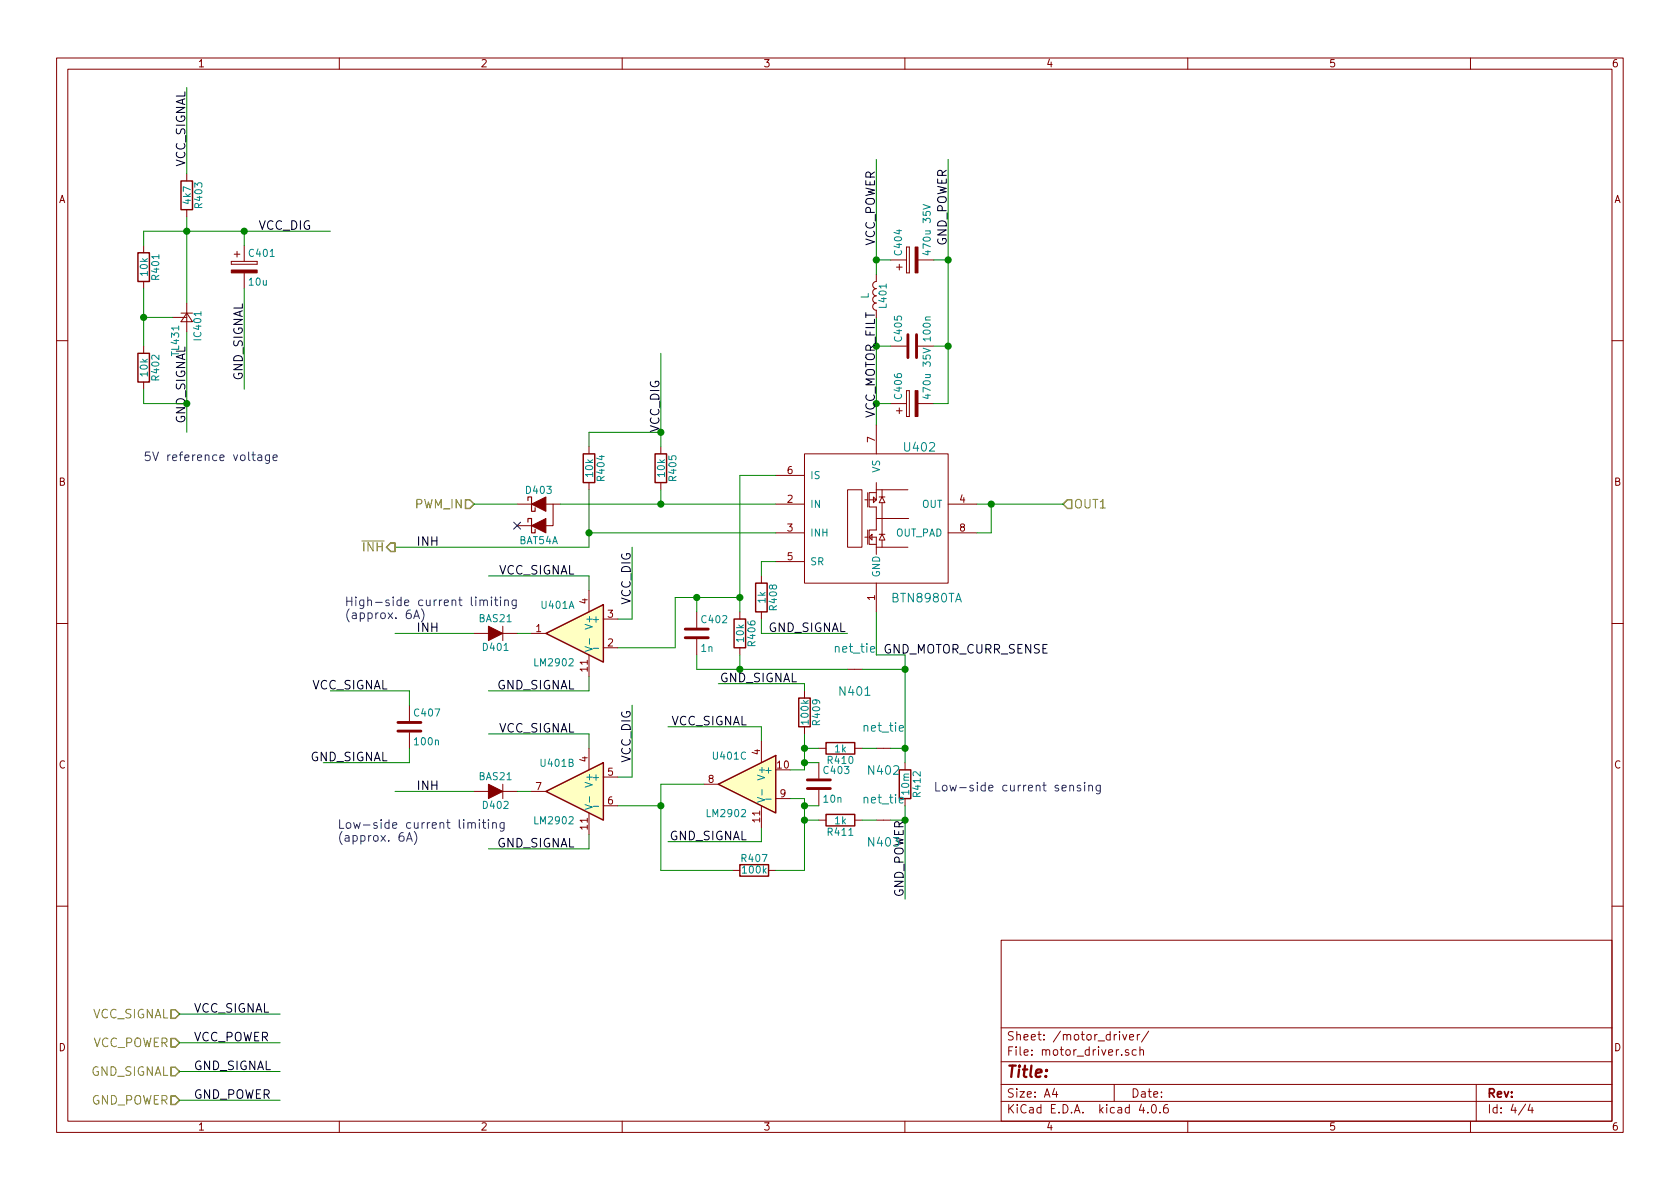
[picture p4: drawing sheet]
<svg xmlns="http://www.w3.org/2000/svg" width="297mm" height="210mm" viewBox="0 0 297 210" stroke-linecap="round" stroke-linejoin="round" font-family="sans-serif">
<g fill="none" stroke="#840000" stroke-width=".18">
<path d="M10 10.3h277v189.9h-277zM12 12.2h273v186.1h-273zM60 10.3v1.9M110 10.3v1.9M160 10.3v1.9M210 10.3v1.9M260 10.3v1.9M33 30.7v1.3M33 37.1v1.2M25.4 43.4v1.3M25.4 49.8v1.2M30.5 56.1h2.5"/>
<path d="M32 55.4h2M33 55.4l1 1.5h-2zM33 53.6v5.1M40.9 46.2v.5zM40.9 46.7h4.6zM40.9 46.2h4.6zM41.4 45h1M41.9 44.4v1.1M43.2 43.4v2.8M43.2 48.3v2.7M45.5 46.2v.5zM154.9 48.5v1.3a.63 .63 0 0 0-.6 .6 .63 .63 0 0 0 .6 .6 .63 .63 0 0 0-.6 .7 .63 .63 0 0 0 .6 .6 .63 .63 0 0 0-.6 .7 .63 .63 0 0 0 .6 .6 .63 .63 0 0 0-.6 .6 .63 .63 0 0 0 .6 .7"/>
<path d="M157.5 46h2.8M158.5 47.2h1M159 46.7v1M160.3 48.3h.5zM160.3 43.7v4.6zM160.3 43.7h.5zM160.8 43.7v4.6zM162.3 46h2.8M10 60.2h2M25.4 61.2v1.3M25.4 67.6v1.2M104.1 79v1.3"/>
<path d="M116.8 79v1.3M154.9 75.2v5.1M157.5 71.4h2.8M157.5 61.2h2.8M158.5 72.6h1M159 72.1v1M160.3 73.7h.5zM160.3 69.1v4.6zM160.3 69.1h.5zM160.8 69.1v4.6zM162.3 71.4h2.8M162.3 61.2h2.8"/>
<path d="M285 60.2h2M91.4 89.1h2.6M91.4 93h2.6M96.5 89.1h2.6M97.8 89.1v3.9h-1.3M104.1 85.3v1.3M116.8 85.3v1.3M137.2 89.1h5M137.2 94.2h5M137.2 99.3h5M137.2 84.1h5M142.2 80.3h25.4v22.8h-25.4z"/>
<path d="M149.9 86.6h2.5v10.2h-2.5zM152.9 95h.5M152.9 88.4h.5M153.4 87.1v2.6M153.4 93.7v2.6M153.7 95h1.2v3M153.7 88.4h1.2M154.2 94.5v1l-.5-.5zM154.4 87.9l.5 .5-.5 .5zM154.9 91.7h5.1zM154.9 87.1h-1.2v2.6h1.2v4h-1.2v2.6h1.2M154.9 85.3v3.1"/>
<path d="M154.9 96.8h5.6M154.9 86.6h5.6M155.4 94.5h1.1M155.4 87.9h1.1M156 94.5l.5 1h-1.1zM156 87.9l.5 1h-1.1zM156 86.6v1.3M156 88.9v5.6M156 95.5v1.3M160 91.7h.7zM167.6 89.1h5.1M167.6 94.2h5.1"/>
<path d="M10 110.3h2M83.8 112h2.6M88.9 110.7v2.6M88.9 112h2.5M94 112h2.5M104.1 104.4v3.8M104.1 115.8v3.8M106.7 114.5h2.5M106.7 109.5h2.5M123.2 108.2v2.8M123.2 113v2.8M130.8 108.2v1.3"/>
<path d="M130.8 114.5v1.3M134.6 101.8v1.3M134.6 108.2v1.3M149.9 118.4h2.5M154.9 103.1v5.1M285 110.3h2M72.4 124.7v2.8M72.4 129.5v2.8M83.8 139.9h2.6M88.9 138.7v2.5M88.9 139.9h2.5M94 139.9h2.5"/>
<path d="M104.1 132.3v3.8M106.7 137.4h2.5M124.5 138.7h2.5M134.6 131.1v3.8M142.2 122.2v1.2M142.2 128.5v1.3M144.8 132.3h1.2M144.8 134.9v2.8M144.8 139.7v2.8M151.1 132.3h1.3M154.9 132.3h2.6M160 134.9v1.2"/>
<path d="M104.1 143.8v3.8M106.7 142.5h2.5M129.5 153.9h1.3M134.6 142.5v3.8M135.9 153.9h1.3M137.2 141.2h2.5M144.8 145h1.2M151.1 145h1.3M154.9 145h2.6M160 141.2v1.3M10 160.2h2M177 166.3h108v32h-108z"/>
<path d="M285 160.2h2M60 198.3v1.9M110 198.3v1.9M160 198.3v1.9M177 194.8h108M177 191.8h108M177 187.8h108M177 181.8h108M186.4 192.5l-.3 1h.9M186.8 193v1M197 191.8v3M198.5 182.9l.4 1 .3-1"/>
<path d="M199.5 185.7a.37 .37 0 0 0-.5 .1v.2l.5 .2 .1 .1-.2 .3-.4-.1M199.7 183.4l.7-.1v-.3l-.5-.1-.2 .2 .1 .7h.6M200.9 185.7l-.4-.1-.3 .3 .1 .6 .2 .1 .4-.1M201.1 182.9v1M201.5 182.9l-.4 .3M201.5 185.7l.3-.1 .3 .1 .1 .9M201.5 185.1v1.5M201.8 195.2l-.4 1.1h1M202.9 196.7v.1M203.1 182.3l-1.3 2M203.8 195.4l.1-.1a.81 .81 0 0 1 .6 .6 .81 .81 0 0 1-.3 .8l-.1 .1a.8 .8 0 0 1-.6-.6 .8 .8 0 0 1 .3-.8zM205.1 196.7v.1"/>
<path d="M206.4 195.3a.59 .59 0 0 0-.7 .7l.1 .7 .2 .1 .5-.1 .1-.5-.2-.2-.4-.1-.3 .3M210 198.3v1.9M260 198.3v1.9M261 191.8v6.5M269.7 195.2l-1.2 2M270.5 195.2l-.3 1.1h.9M270.9 195.8v1"/>
</g>
<g fill="none" stroke="#840000" stroke-width=".25">
<path d="M32 32h2v5.1h-2zM24.4 44.7h2v5.1h-2zM24.4 62.5h2v5.1h-2zM103.1 80.3h2.1v5h-2.1zM115.8 80.3h2.1v5h-2.1zM96.5 112l10.2-5.1v10.2zM129.8 109.5h2v5h-2zM133.6 103.1h2v5.1h-2zM96.5 139.9l10.2-5v10.1zM127 138.7l10.2-5.1v10.2zM141.2 123.4h2.1v5.1h-2.1zM146 131.3h5.1v2h-5.1z"/>
<path d="M159 136.1h2v5.1h-2zM130.8 152.9h5.1v2h-5.1zM146 144h5.1v2h-5.1z"/>
</g>
<g fill="#840000" stroke="#840000" stroke-width=".18">
<path d="M94 93l2.5-1.3v2.5z"/>
<path d="M94 89.1l2.5-1.2v2.5z"/>
<path d="M40.9 47.7h4.6v.6h-4.6z"/>
<path d="M161.8 69.1h.5v4.6h-.5z"/>
<path d="M161.8 43.7h.5v4.6h-.5z"/>
<path d="M86.4 110.7l2.5 1.3-2.5 1.3z"/>
<path d="M86.4 138.7l2.5 1.2-2.5 1.3z"/>
</g>
<path d="M93.3 92.3v-.6h.7v2.5h.6v-.6M93.3 88.5v-.6h.7v2.5h.6v-.6" fill="none" stroke="#840000" stroke-width=".2"/>
<g fill="none" stroke="#008400" stroke-width=".18">
<path d="M33 15.5v15.2M33 38.3v15.3M154.9 28.2v20.3M167.6 28.2v43.2h-2.5M25.4 51v10.2M25.4 56.1h5.1M33 58.7v17.7M43.2 40.9v2.5M43.2 51v17.8M58.4 40.9h-33v2.5M154.9 56.1v19.1M154.9 46h2.6"/>
<path d="M165.1 46h2.5M25.4 68.8v2.6h7.6M116.8 62.5v16.5M116.8 76.4h-12.7v2.6M154.9 61.2h2.6M154.9 71.4h2.6M165.1 61.2h2.5M83.8 89.1h7.6M99.1 89.1h38.1M104.1 94.2h33.1M104.1 86.6v10.2h-34.3M111.8 96.8v12.7h-2.6"/>
<path d="M116.8 86.6v2.5M137.2 84.1h-6.4v24.1M137.2 99.3h-2.6v2.5M172.7 89.1h15.3M175.3 89.1v5.1h-2.6M69.8 112h14M86.4 101.8h17.7v2.6M91.4 112h2.6M104.1 119.6v2.6h-17.7M123.2 105.7v2.5M123.2 115.8v2.6h26.7M130.8 115.8v2.6"/>
<path d="M130.8 105.7h-11.4v8.8h-10.2M134.6 109.5v2.5h15.3M152.4 118.4h7.6M154.9 108.2v7.6h5.1v19.1M58.4 122.2h14v2.5M69.8 139.9h14M72.4 132.3v2.6h-15.3M86.4 129.8h17.7v2.5M91.4 139.9h2.6M111.8 124.7v12.7h-2.6M118.1 128.5h16.5v2.6M124.5 138.7h-7.7v15.2h12.7"/>
<path d="M127 120.9h15.2v1.3M142.2 132.3h2.6M142.2 129.8v6.3h-2.5M142.2 134.9h2.6M152.4 132.3h2.5M157.5 132.3h2.5M104.1 147.6v2.5h-17.7M109.2 142.5h7.6M134.6 146.3v2.5h-16.5M139.7 141.2h2.5v12.7h-5M142.2 145h2.6M142.2 142.5h2.6"/>
<path d="M152.4 145h2.5M160 142.5v16.5M31.7 179.3h17.8M31.7 189.5h17.8M31.7 194.6h17.8M31.7 184.4h17.8"/>
</g>
<g fill="#008400" stroke="#008400" stroke-width=".25">
<circle cx="116.8" cy="89.1" r=".51"/>
<circle cx="33" cy="40.9" r=".51"/>
<circle cx="43.2" cy="40.9" r=".51"/>
<circle cx="167.6" cy="61.2" r=".51"/>
<circle cx="154.9" cy="46" r=".51"/>
<circle cx="167.6" cy="46" r=".51"/>
<circle cx="130.8" cy="105.7" r=".51"/>
<circle cx="25.4" cy="56.1" r=".51"/>
<circle cx="160" cy="118.4" r=".51"/>
<circle cx="130.8" cy="118.4" r=".51"/>
<circle cx="123.2" cy="105.7" r=".51"/>
<circle cx="104.1" cy="94.2" r=".51"/>
<circle cx="160" cy="132.3" r=".51"/>
<circle cx="142.2" cy="142.5" r=".51"/>
<circle cx="142.2" cy="134.9" r=".51"/>
<circle cx="142.2" cy="145" r=".51"/>
<circle cx="116.8" cy="142.5" r=".51"/>
<circle cx="142.2" cy="132.3" r=".51"/>
<circle cx="175.3" cy="89.1" r=".51"/>
</g>
<path d="M69.1 96h.7v1.5h-.7l-.8-.7zM82.3 88.4h.8l.7 .7-.7 .8h-.8zM188.7 88.4h.8v1.5h-.8l-.7-.8zM30.2 178.6h.8l.7 .7-.7 .8h-.8zM30.2 183.6h.8l.7 .8-.7 .8h-.8zM30.2 188.7h.8l.7 .8-.7 .7h-.8zM30.2 193.8h.8l.7 .8-.7 .7h-.8z" fill="none" stroke="#848400" stroke-width=".25"/>
<path d="M90.8 92.3l1.2 1.3M92 92.3l-1.2 1.3" fill="none" stroke="#000084" stroke-width=".18"/>
<path d="M163.2 36.2l1.3 .4-1.3 .4M163.2 61.6l1.3 .4-1.3 .4M103.5 114.3l1.2 .5-1.2 .4M104.2 112.9v1M104.9 114.6h1M134.7 139.6v1M103.5 142.3l1.2 .4-1.2 .4M104.2 140.9v1M104.9 142.6h1M133.9 141l1.3 .4-1.3 .5M135.4 141.3h.9" fill="none" stroke="#008484" stroke-width=".18"/>
<path d="M160.5 59.2v4M162.1 59.2v4M121.2 112.8h4M121.2 111.2h4M70.4 129.3h4M70.4 127.8h4M142.7 139.4h4.1M142.7 137.9h4.1" fill="none" stroke="#840000" stroke-width=".51"/>
<g fill="#ffffc2" stroke="#ffffc2" stroke-width=".18">
<path d="M96.5 112l10.2-5.1v10.2z"/>
<path d="M96.5 139.9l10.2-5v10.1z"/>
<path d="M127 138.7l10.2-5.1v10.2z"/>
</g>
<path d="M64 95.7h3.9" fill="none" stroke="#848400" stroke-width=".18"/>
<g fill="none" stroke="#0000c2" stroke-width=".18">
<path d="M45.6 80.5h.6l.1 1M46.3 80.8l-.5 .1a.3 .3 0 0 0-.3 .3 .3 .3 0 0 0 .3 .3l.5-.1M47.7 80.4v1.3l-.3 .3-.4-.1M47.7 80.5a.48 .48 0 0 0-.7 .1v.7a.48 .48 0 0 0 .7 .1M48.3 80.9l.7-.1-.1-.3-.4-.1-.2 .3 .1 .7h.5M73.2 109.4l.5-1.5 .5 1.5M73.3 109h.7M74.5 107.7a1.75 1.75 0 0 1 0 2.3M84.9 106.2a.36 .36 0 0 1 .6 .1v.8M85.5 106.3a.35 .35 0 0 1 .4-.2 .35 .35 0 0 1 .3 .2v.8M86.9 105.6v.1M86.9 106.1v1"/>
<path d="M87.4 106.1h.6M87.6 105.6v1.3l.4 .2M88.5 105.6v.1M88.5 106.1v1M89.2 106.2h.1a.36 .36 0 0 1 .6 .1v.8M89.2 106.1v1M91.3 106.1v1.2l-.3 .3-.4-.1M91.3 106.2a.48 .48 0 0 0-.7 0v.8a.48 .48 0 0 0 .7 0M189.2 139v-.1a.36 .36 0 0 1 .6 .2v.8M191 138.9h-.3l-.3 .2 .1 .2 .5 .1v.4h-.6M191.8 138.3v.2M191.8 138.9v1"/>
<path d="M192.5 139l.1-.1a.36 .36 0 0 1 .6 .2v.8M192.5 138.9v1M194.5 138.9v1.2l-.2 .3-.4-.1M194.5 138.9a.48 .48 0 0 0-.6 .1v.7a.48 .48 0 0 0 .6 .1M71.9 148.8l.5-1.6 .5 1.6M72 148.3h.7M73.3 147a1.75 1.75 0 0 1 0 2.3M82.7 145.6l.1-.1a.36 .36 0 0 1 .6 .2v.8M83.4 145.7a.35 .35 0 0 1 .3-.3 .35 .35 0 0 1 .3 .3v.8M84.8 145v.1M84.8 145.5v1M85.3 145.5h.6"/>
<path d="M85.5 145v1.3l.4 .2M86.4 145v.1M86.4 145.5v1M87.1 145.6l.1-.1a.36 .36 0 0 1 .6 .2v.8M87.1 145.5v1M89.1 145.5v1.2l-.3 .3-.3-.1M89.1 145.5a.48 .48 0 0 0-.6 .1v.7a.48 .48 0 0 0 .6 .1"/>
</g>
<text font-size="2.8" fill="#840000" x="178" y="190.5">Title:</text>
<g font-size="2.1">
<text x="32.8" y="29.5" transform="rotate(-90 32.8 29.5)">VCC_SIGNAL</text>
<text x="45.7" y="40.6">VCC_DIG</text>
<text x="154.7" y="43.4" transform="rotate(-90 154.7 43.4)">VCC_POWER</text>
<text x="167.4" y="43.4" transform="rotate(-90 167.4 43.4)">GND_POWER</text>
<text x="42.9" y="67.5" transform="rotate(-90 42.9 67.5)">GND_SIGNAL</text>
<text x="154.7" y="73.9" transform="rotate(-90 154.7 73.9)">VCC_MOTOR_FILT</text>
<text x="73.7" y="96.5">INH</text>
<text x="87.9" y="101.6">VCC_SIGNAL</text>
<text x="111.5" y="106.9" transform="rotate(-90 111.5 106.9)">VCC_DIG</text>
<text x="73.7" y="111.8">INH</text>
<text x="135.9" y="111.8">GND_SIGNAL</text>
<text x="156.2" y="115.6">GND_MOTOR_CURR_SENSE</text>
<text x="54.9" y="121.9">VCC_SIGNAL</text>
<text x="87.7" y="121.9">GND_SIGNAL</text>
<text x="127.1" y="120.6">GND_SIGNAL</text>
<text x="87.9" y="129.5">VCC_SIGNAL</text>
<text x="118.4" y="128.3">VCC_SIGNAL</text>
<text x="54.7" y="134.6">GND_SIGNAL</text>
<text x="111.5" y="134.9" transform="rotate(-90 111.5 134.9)">VCC_DIG</text>
<text x="73.7" y="139.7">INH</text>
<text x="87.7" y="149.9">GND_SIGNAL</text>
<text x="118.2" y="148.6">GND_SIGNAL</text>
<text x="34.3" y="179.1">VCC_SIGNAL</text>
<text x="34.3" y="184.1">VCC_POWER</text>
<text x="34.3" y="189.2">GND_SIGNAL</text>
<text x="34.3" y="194.3">GND_POWER</text>
</g>
<g font-size="2.1" fill="#008400">
<text x="32.8" y="75.1" transform="rotate(-90 32.8 75.1)">GND_SIGNAL</text>
<text x="116.6" y="76.4" transform="rotate(-90 116.6 76.4)">VCC_DIG</text>
<text x="159.8" y="158.9" transform="rotate(-90 159.8 158.9)">GND_POWER</text>
</g>
<g font-size="2.1" fill="#0000c2">
<text x="25.4" y="81.5">5V reference voltage</text>
<text x="61" y="107.2">High-side current limiting</text>
<text x="61" y="109.5">(approx. 6A)</text>
<text x="165.1" y="139.9">Low-side current sensing</text>
<text x="59.7" y="146.6">Low-side current limiting</text>
<text x="59.7" y="148.8">(approx. 6A)</text>
</g>
<g font-size="2.1" fill="#008484">
<text x="160" y="79.9">U402</text>
<text x="157.9" y="106.5">BTN8980TA</text>
<text x="147.7" y="115.4">net_tie</text>
<text x="148.6" y="123">N401</text>
<text x="152.8" y="129.4">net_tie</text>
<text x="153.7" y="137">N402</text>
<text x="152.8" y="142.1">net_tie</text>
<text x="153.7" y="149.7">N403</text>
</g>
<g font-size="2.1" fill="#848400">
<text x="73.4" y="89.9">PWM_IN</text>
<text x="189.9" y="89.9">OUT1</text>
<text x="64.3" y="97.5">INH</text>
<text x="16.1" y="180.1">VCC_SIGNAL</text>
<text x="16.1" y="185.2">VCC_POWER</text>
<text x="15.9" y="190.2">GND_SIGNAL</text>
<text x="15.9" y="195.3">GND_POWER</text>
</g>
<g font-size="2.1" fill="#840000">
<text x="178" y="184">Sheet: /motor_driver/</text>
<text x="178" y="186.7">File: motor_driver.sch</text>
<text x="178" y="196.9">KiCad E.D.A. kicad 4.0.6</text>
<text x="178" y="194.1">Size: A4</text>
<text x="200" y="194.1">Date:</text>
<text x="263" y="194.1">Rev:</text>
<text x="263" y="196.9">Id: 4/4</text>
</g>
<g font-size="1.8" fill="#840000">
<text x="35" y="11.9">1</text>
<text x="85" y="11.9">2</text>
<text x="135" y="11.9">3</text>
<text x="185" y="11.9">4</text>
<text x="235" y="11.9">5</text>
<text x="285" y="11.9">6</text>
<text x="10.4" y="35.9">A</text>
<text x="285.4" y="35.9">A</text>
<text x="139.2" y="83.8">6</text>
<text x="154.7" y="78.2" transform="rotate(-90 154.7 78.2)">7</text>
<text x="10.4" y="85.9">B</text>
<text x="139.2" y="88.9">2</text>
<text x="169.7" y="88.9">4</text>
<text x="285.4" y="85.9">B</text>
<text x="139.2" y="94">3</text>
<text x="169.7" y="94">8</text>
<text x="139.2" y="99.1">5</text>
<text x="103.9" y="106.8" transform="rotate(-90 103.9 106.8)">4</text>
<text x="154.7" y="106.1" transform="rotate(-90 154.7 106.1)">1</text>
<text x="94.8" y="111.8">1</text>
<text x="107.5" y="109.2">3</text>
<text x="103.9" y="118.7" transform="rotate(-90 103.9 118.7)">11</text>
<text x="107.5" y="114.3">2</text>
<text x="10.4" y="135.9">C</text>
<text x="103.9" y="134.7" transform="rotate(-90 103.9 134.7)">4</text>
<text x="107.5" y="137.2">5</text>
<text x="134.4" y="133.4" transform="rotate(-90 134.4 133.4)">4</text>
<text x="137.5" y="135.9">10</text>
<text x="285.4" y="135.9">C</text>
<text x="94.8" y="139.7">7</text>
<text x="107.5" y="142.2">6</text>
<text x="125.2" y="138.4">8</text>
<text x="137.9" y="141">9</text>
<text x="103.9" y="146.6" transform="rotate(-90 103.9 146.6)">11</text>
<text x="134.4" y="145.4" transform="rotate(-90 134.4 145.4)">11</text>
<text x="10.4" y="185.9">D</text>
<text x="285.4" y="185.9">D</text>
<text x="35" y="199.9">1</text>
<text x="85" y="199.9">2</text>
<text x="135" y="199.9">3</text>
<text x="185" y="199.9">4</text>
<text x="235" y="199.9">5</text>
<text x="285" y="199.9">6</text>
</g>
<g font-size="1.8" fill="#008484">
<text x="33.7" y="36" transform="rotate(-90 33.7 36)">4k7</text>
<text x="35.8" y="36.6" transform="rotate(-90 35.8 36.6)">R403</text>
<text x="44.2" y="45.4">C401</text>
<text x="159.5" y="45" transform="rotate(-90 159.5 45)">C404</text>
<text x="164.5" y="44.5" transform="rotate(-90 164.5 44.5)">470u 35V</text>
<text x="26.1" y="48.7" transform="rotate(-90 26.1 48.7)">10k</text>
<text x="28.1" y="49.3" transform="rotate(-90 28.1 49.3)">R401</text>
<text x="44.1" y="50.5">10u</text>
<text x="153.6" y="52.9" transform="rotate(-90 153.6 52.9)">L</text>
<text x="35.6" y="60" transform="rotate(-90 35.6 60)">IC401</text>
<text x="156.7" y="54.3" transform="rotate(-90 156.7 54.3)">L401</text>
<text x="31.6" y="62.8" transform="rotate(-90 31.6 62.8)">TL431</text>
<text x="159.5" y="60.2" transform="rotate(-90 159.5 60.2)">C405</text>
<text x="164.5" y="60.2" transform="rotate(-90 164.5 60.2)">100n</text>
<text x="26.1" y="66.5" transform="rotate(-90 26.1 66.5)">10k</text>
<text x="28.1" y="67.1" transform="rotate(-90 28.1 67.1)">R402</text>
<text x="159.5" y="70.4" transform="rotate(-90 159.5 70.4)">C406</text>
<text x="164.5" y="69.9" transform="rotate(-90 164.5 69.9)">470u 35V</text>
<text x="155.6" y="83.6" transform="rotate(-90 155.6 83.6)">VS</text>
<text x="93.1" y="87.3">D403</text>
<text x="104.9" y="84.3" transform="rotate(-90 104.9 84.3)">10k</text>
<text x="106.9" y="84.9" transform="rotate(-90 106.9 84.9)">R404</text>
<text x="117.6" y="84.3" transform="rotate(-90 117.6 84.3)">10k</text>
<text x="119.6" y="84.9" transform="rotate(-90 119.6 84.9)">R405</text>
<text x="143.3" y="89.8">IN</text>
<text x="143.3" y="84.7">IS</text>
<text x="162.9" y="89.8">OUT</text>
<text x="143.3" y="94.9">INH</text>
<text x="158.2" y="94.9">OUT_PAD</text>
<text x="91.8" y="96.2">BAT54A</text>
<text x="143.3" y="99.9">SR</text>
<text x="95.8" y="107.6">U401A</text>
<text x="135.3" y="106.6" transform="rotate(-90 135.3 106.6)">1k</text>
<text x="137.4" y="107.8" transform="rotate(-90 137.4 107.8)">R408</text>
<text x="155.6" y="102.1" transform="rotate(-90 155.6 102.1)">GND</text>
<text x="84.8" y="110">BAS21</text>
<text x="104.8" y="110.9" transform="rotate(-90 104.8 110.9)">V+</text>
<text x="105.1" y="110.1">+</text>
<text x="124.2" y="110.2">C402</text>
<text x="131.5" y="113.5" transform="rotate(-90 131.5 113.5)">10k</text>
<text x="85.5" y="115.1">D401</text>
<text x="94.7" y="117.8">LM2902</text>
<text x="124" y="115.3">1n</text>
<text x="133.6" y="114.1" transform="rotate(-90 133.6 114.1)">R406</text>
<text x="73.4" y="126.7">C407</text>
<text x="73.4" y="131.8">100n</text>
<text x="143" y="127.9" transform="rotate(-90 143 127.9)">100k</text>
<text x="145" y="128.1" transform="rotate(-90 145 128.1)">R409</text>
<text x="84.8" y="137.9">BAS21</text>
<text x="95.7" y="135.6">U401B</text>
<text x="126.2" y="134.3">U401C</text>
<text x="135.3" y="137.6" transform="rotate(-90 135.3 137.6)">V+</text>
<text x="135.6" y="136.8">+</text>
<text x="145.8" y="136.8">C403</text>
<text x="146.5" y="135.1">R410</text>
<text x="147.6" y="133">1k</text>
<text x="85.5" y="143">D402</text>
<text x="104.8" y="138.9" transform="rotate(-90 104.8 138.9)">V+</text>
<text x="105.1" y="138">+</text>
<text x="145.7" y="141.9">10n</text>
<text x="160.7" y="140.4" transform="rotate(-90 160.7 140.4)">10m</text>
<text x="162.8" y="140.8" transform="rotate(-90 162.8 140.8)">R412</text>
<text x="94.7" y="145.7">LM2902</text>
<text x="125.2" y="144.5">LM2902</text>
<text x="146.5" y="147.8">R411</text>
<text x="147.6" y="145.7">1k</text>
<text x="131.2" y="152.4">R407</text>
<text x="131.4" y="154.5">100k</text>
</g>
</svg>
